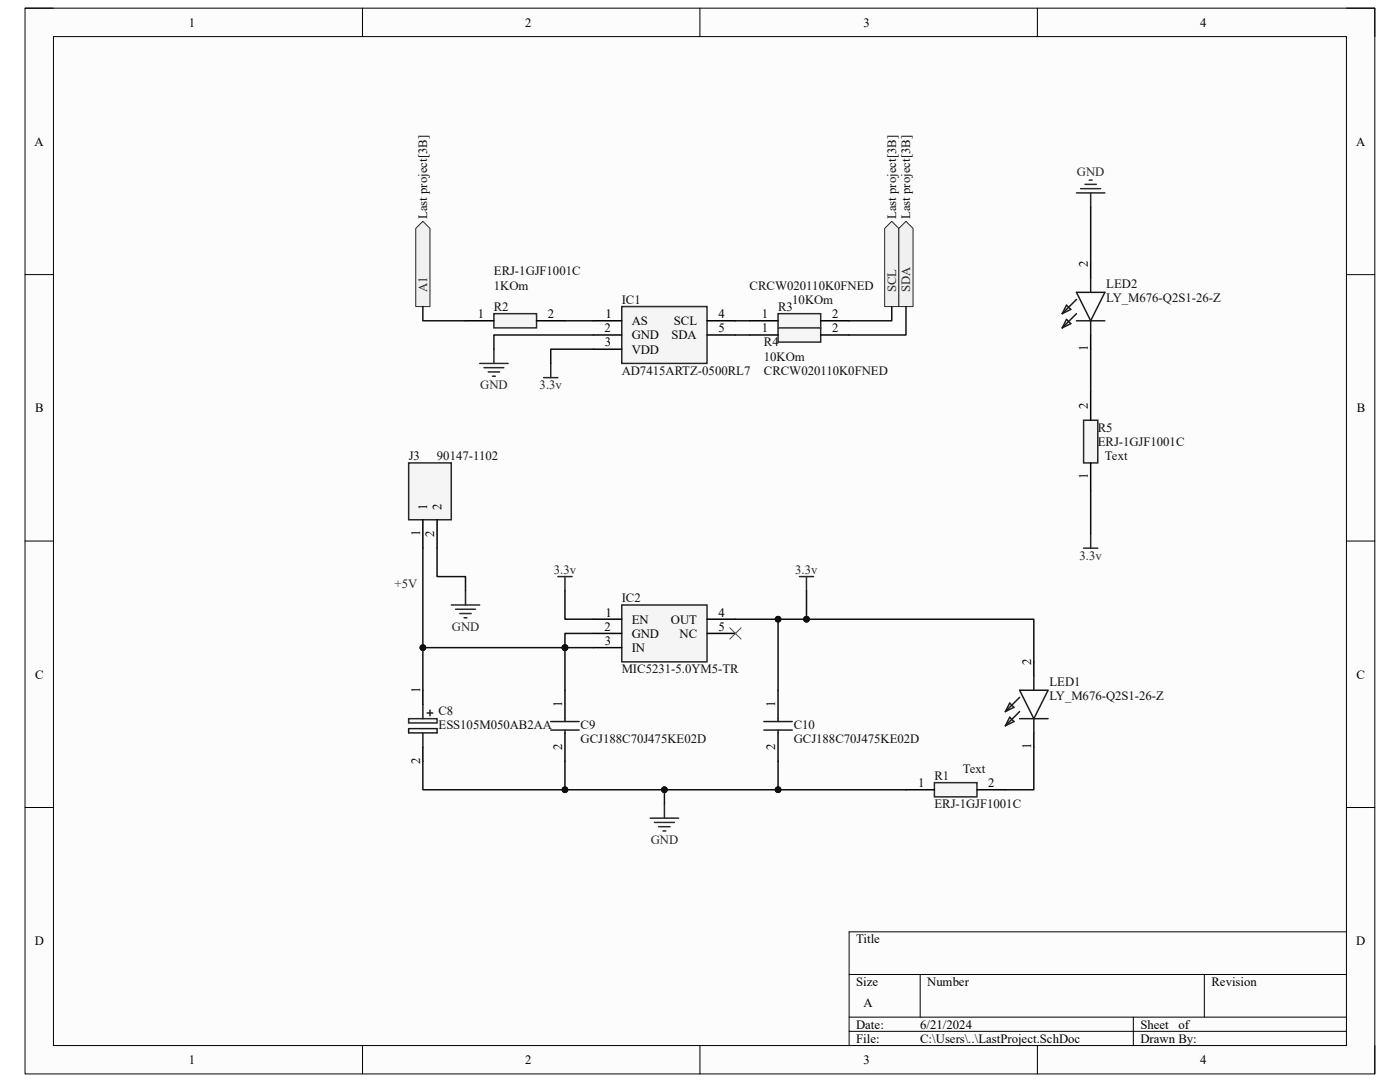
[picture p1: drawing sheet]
<svg xmlns="http://www.w3.org/2000/svg" width="279mm" height="216mm" viewBox="0 0 279 216" stroke-linecap="round" stroke-linejoin="round" font-family="sans-serif">
<path d="M5 1.6h269.4v212.7h-269.4z" fill-rule="evenodd" fill="#fcfcfc"/>
<path d="M5 1.6h269.4v212.7h-269.4z" fill="none" stroke="#000" stroke-width=".2"/>
<path d="M10.7 7.3h258v201.3h-258z" fill-rule="evenodd" fill="#fcfcfc"/>
<g fill="none" stroke="#000" stroke-width=".2">
<path d="M5 1.6h5.7M10.7 7.3h258v201.3h-258zM72.3 1.6v5.7M139.7 1.6v5.7M207 1.6v5.7M268.7 1.6h5.7v5.7M5 54.8h5.7M268.7 54.8h5.7M5 108h5.7M268.7 108h5.7M5 161.1h5.7M268.7 161.1h5.7"/>
<path d="M169.5 194.4h99.2M183.6 194.4v8.6M240.3 194.4v8.6M268.7 185.9h-99.2v22.7M72.3 208.6v5.7M139.7 208.6v5.7M169.5 203h99.2M169.5 205.8h99.2M207 208.6v5.7M226.2 203v5.6M274.4 208.6v5.7"/>
</g>
<path d="M124.1 61.2h17v11.3h-17z" fill-rule="evenodd" fill="#f5f5f5"/>
<path d="M124.1 61.2h17v11.3h-17z" fill="none" stroke="#262626" stroke-width=".3"/>
<path d="M118.4 64h5.7M118.4 66.8h5.7M118.4 69.7h5.7M141.1 64h5.7M141.1 66.8h5.7" fill="none" stroke="#000" stroke-width=".3"/>
<path d="M124.1 120.7h17v11.4h-17z" fill-rule="evenodd" fill="#f5f5f5"/>
<path d="M124.1 120.7h17v11.4h-17z" fill="none" stroke="#262626" stroke-width=".3"/>
<path d="M112.7 137.7v5.7M118.4 123.6h5.7M118.4 126.4h5.7M118.4 129.2h5.7M141.1 123.6h5.7M141.1 126.4h5.7M112.7 146.2v5.7" fill="none" stroke="#000" stroke-width=".3"/>
<path d="M109.9 144h5.7M109.9 145.7h5.7M112.7 143.4v.6M112.7 145.7v.5" fill="none" stroke="#1c1c1c" stroke-width=".3"/>
<path d="M81.6 143.4h5.6v.9h-5.6z" fill-rule="evenodd" fill="#f5f5f5"/>
<path d="M81.6 143.4h5.6v.9h-5.6zM129.8 163.3h5.6M130.6 164.1h4M131.5 165h2.2M132.3 165.8h.6M132.6 160.4v2.9" fill="none" stroke="#262626" stroke-width=".3"/>
<path d="M84.4 137.7v2.9M155.3 137.7v5.7M206.3 132.1v2.8M84.4 149.1v2.8M155.3 146.2v5.7M206.3 146.2v2.9" fill="none" stroke="#000" stroke-width=".3"/>
<g fill="none" stroke="#1c1c1c" stroke-width=".3">
<path d="M203.5 137.7h5.7l-2.9 5.7zM203.5 139.1l-2.9 2.9M206.3 134.9v2.8M81.6 145.4h5.6v.8h-5.6zM84.4 140.6v2.8M84.4 146.2v2.9M85.2 142.3h1.2M85.8 141.7v1.1M152.4 144h5.7M152.4 145.7h5.7M155.3 143.4v.6M155.3 145.7v.5"/>
<path d="M201.5 143.1l.9 .9-1.8 .8zM201.5 140.3l.9 .8-1.8 .9zM203.5 143.4h5.7M203.5 142l-2.9 2.8M206.3 143.4v2.8"/>
</g>
<path d="M186.5 156.2h8.5v2.8h-8.5z" fill-rule="evenodd" fill="#f5f5f5"/>
<path d="M111.3 115.1h2.9M112.7 115.1v2.8M159.5 115.1h2.9M161 115.1v2.8M186.5 156.2h8.5v2.8h-8.5z" fill="none" stroke="#262626" stroke-width=".3"/>
<path d="M180.8 157.6h5.7M195 157.6h5.6" fill="none" stroke="#000" stroke-width=".3"/>
<path d="M178 44.2l1.4 1.4v15.6h-2.8v-15.6z" fill-rule="evenodd" fill="#f0f0f0"/>
<path d="M178 44.2l1.4 1.4v15.6h-2.8v-15.6z" fill="none" stroke="#262626" stroke-width=".2"/>
<path d="M180.8 44.2l1.4 1.4v15.6h-2.8v-15.6z" fill-rule="evenodd" fill="#f0f0f0"/>
<path d="M180.8 44.2l1.4 1.4v15.6h-2.8v-15.6z" fill="none" stroke="#262626" stroke-width=".2"/>
<path d="M84.4 44.2l1.4 1.4v15.6h-2.8v-15.6z" fill-rule="evenodd" fill="#f0f0f0"/>
<path d="M84.4 44.2l1.4 1.4v15.6h-2.8v-15.6z" fill="none" stroke="#262626" stroke-width=".2"/>
<path d="M98.6 62.6h8.5v2.8h-8.5z" fill-rule="evenodd" fill="#f5f5f5"/>
<path d="M98.6 62.6h8.5v2.8h-8.5z" fill="none" stroke="#262626" stroke-width=".3"/>
<path d="M92.9 64h5.7M107.1 64h5.6" fill="none" stroke="#000" stroke-width=".3"/>
<path d="M155.3 62.6h8.5v2.8h-8.5z" fill-rule="evenodd" fill="#f5f5f5"/>
<path d="M155.3 62.6h8.5v2.8h-8.5z" fill="none" stroke="#262626" stroke-width=".3"/>
<path d="M149.6 64h5.7M163.8 64h5.7" fill="none" stroke="#000" stroke-width=".3"/>
<path d="M155.3 65.4h8.5v2.9h-8.5z" fill-rule="evenodd" fill="#f5f5f5"/>
<path d="M95.7 72.5h5.7M96.6 73.4h4M97.4 74.2h2.3M98.3 75.1h.6M98.6 69.7v2.8M108.5 75.4h2.8M109.9 72.5v2.9M155.3 65.4h8.5v2.9h-8.5z" fill="none" stroke="#262626" stroke-width=".3"/>
<path d="M149.6 66.8h5.7M163.8 66.8h5.7" fill="none" stroke="#000" stroke-width=".3"/>
<path d="M145.6 125.3l2.3 2.2M147.9 125.3l-2.3 2.2" fill="none" stroke="#4c4c4c" stroke-width=".2"/>
<path d="M81.6 92.4h8.5v11.3h-8.5z" fill-rule="evenodd" fill="#f5f5f5"/>
<path d="M81.6 92.4h8.5v11.3h-8.5zM92.9 117.9v2.8M90.1 120.7h5.6M90.9 121.6h4M91.8 122.4h2.2M92.6 123.3h.6" fill="none" stroke="#262626" stroke-width=".3"/>
<path d="M217.7 52.7v2.8M217.7 66.8v2.9M84.4 103.7v5.7M87.2 103.7v5.7" fill="none" stroke="#000" stroke-width=".3"/>
<path d="M214.8 58.3h5.7l-2.8 5.7zM214.8 59.8l-2.8 2.8M217.7 55.5v2.8M212.8 63.7l.9 .9-1.7 .8zM212.8 60.9l.9 .8-1.7 .9zM214.8 64h5.7M214.8 62.6l-2.8 2.8M217.7 64v2.8" fill="none" stroke="#1c1c1c" stroke-width=".3"/>
<path d="M216.2 83.9h2.9v8.5h-2.9z" fill-rule="evenodd" fill="#f5f5f5"/>
<path d="M214.8 38.5h5.7M215.7 37.6h3.9M216.5 36.8h2.3M217.4 35.9h.6M217.7 38.5v2.8M216.2 83.9h2.9v8.5h-2.9z" fill="none" stroke="#262626" stroke-width=".3"/>
<path d="M217.7 78.2v5.7M217.7 92.4v5.6" fill="none" stroke="#000" stroke-width=".3"/>
<path d="M118.4 129.2h-34v8.5" fill="none" stroke="#0e0e0e" stroke-width=".3"/>
<circle cx="112.7" cy="129.2" r=".57" fill="#0e0e0e"/>
<circle cx="112.7" cy="129.2" r=".57" fill="none" stroke="#0e0e0e" stroke-width=".2"/>
<circle cx="84.4" cy="129.2" r=".57" fill="#0e0e0e"/>
<circle cx="84.4" cy="129.2" r=".57" fill="none" stroke="#0e0e0e" stroke-width=".2"/>
<path d="M216.2 109.4h2.9M217.7 106.5v2.9" fill="none" stroke="#262626" stroke-width=".3"/>
<path d="M84.4 151.9v5.7h96.4" fill="none" stroke="#0e0e0e" stroke-width=".3"/>
<circle cx="112.7" cy="157.6" r=".57" fill="#0e0e0e"/>
<circle cx="112.7" cy="157.6" r=".57" fill="none" stroke="#0e0e0e" stroke-width=".2"/>
<circle cx="132.6" cy="157.6" r=".57" fill="#0e0e0e"/>
<circle cx="132.6" cy="157.6" r=".57" fill="none" stroke="#0e0e0e" stroke-width=".2"/>
<circle cx="155.3" cy="157.6" r=".57" fill="#0e0e0e"/>
<circle cx="155.3" cy="157.6" r=".57" fill="none" stroke="#0e0e0e" stroke-width=".2"/>
<path d="M112.7 129.2v8.5" fill="none" stroke="#0e0e0e" stroke-width=".3"/>
<circle cx="112.7" cy="129.2" r=".57" fill="#0e0e0e"/>
<circle cx="112.7" cy="129.2" r=".57" fill="none" stroke="#0e0e0e" stroke-width=".2"/>
<path d="M118.4 126.4h-5.7v2.8M206.3 149.1v8.5h-5.7" fill="none" stroke="#0e0e0e" stroke-width=".3"/>
<circle cx="112.7" cy="129.2" r=".57" fill="#0e0e0e"/>
<circle cx="112.7" cy="129.2" r=".57" fill="none" stroke="#0e0e0e" stroke-width=".2"/>
<path d="M146.8 123.6h59.5v8.5" fill="none" stroke="#0e0e0e" stroke-width=".3"/>
<circle cx="155.3" cy="123.6" r=".57" fill="#0e0e0e"/>
<circle cx="155.3" cy="123.6" r=".57" fill="none" stroke="#0e0e0e" stroke-width=".2"/>
<circle cx="161" cy="123.6" r=".57" fill="#0e0e0e"/>
<circle cx="161" cy="123.6" r=".57" fill="none" stroke="#0e0e0e" stroke-width=".2"/>
<path d="M132.6 157.6v2.8" fill="none" stroke="#0e0e0e" stroke-width=".3"/>
<circle cx="132.6" cy="157.6" r=".57" fill="#0e0e0e"/>
<circle cx="132.6" cy="157.6" r=".57" fill="none" stroke="#0e0e0e" stroke-width=".2"/>
<path d="M112.7 151.9v5.7" fill="none" stroke="#0e0e0e" stroke-width=".3"/>
<circle cx="112.7" cy="157.6" r=".57" fill="#0e0e0e"/>
<circle cx="112.7" cy="157.6" r=".57" fill="none" stroke="#0e0e0e" stroke-width=".2"/>
<path d="M155.3 151.9v5.7" fill="none" stroke="#0e0e0e" stroke-width=".3"/>
<circle cx="155.3" cy="157.6" r=".57" fill="#0e0e0e"/>
<circle cx="155.3" cy="157.6" r=".57" fill="none" stroke="#0e0e0e" stroke-width=".2"/>
<path d="M155.3 123.6v14.1" fill="none" stroke="#0e0e0e" stroke-width=".3"/>
<circle cx="155.3" cy="123.6" r=".57" fill="#0e0e0e"/>
<circle cx="155.3" cy="123.6" r=".57" fill="none" stroke="#0e0e0e" stroke-width=".2"/>
<path d="M161 117.9v5.7" fill="none" stroke="#0e0e0e" stroke-width=".3"/>
<circle cx="161" cy="123.6" r=".57" fill="#0e0e0e"/>
<circle cx="161" cy="123.6" r=".57" fill="none" stroke="#0e0e0e" stroke-width=".2"/>
<path d="M84.4 61.2v2.8h8.5M112.7 64h5.7M118.4 66.8h-19.8v2.9M118.4 69.7h-8.5v2.8M146.8 64h2.8M146.8 66.8h2.8M178 61.2v2.8h-8.5M180.8 61.2v5.6h-11.3M84.4 109.4v19.8M112.7 117.9v5.7h5.7" fill="none" stroke="#0e0e0e" stroke-width=".3"/>
<circle cx="84.4" cy="129.2" r=".57" fill="#0e0e0e"/>
<circle cx="84.4" cy="129.2" r=".57" fill="none" stroke="#0e0e0e" stroke-width=".2"/>
<path d="M217.7 41.3v11.4M217.7 69.7v8.5M217.7 98v8.5M87.2 109.4v5.7h5.7v2.8" fill="none" stroke="#0e0e0e" stroke-width=".3"/>
<g font-size="2.5">
<text x="37.7" y="5.3">1</text>
<text x="104.8" y="5.3">2</text>
<text x="172.3" y="5.3">3</text>
<text x="239.5" y="5.3">4</text>
<text x="6.9" y="29.1">A</text>
<text x="270.6" y="29.1">A</text>
<text x="217.1" y="53.2" transform="rotate(-90 217.1 53.2)">2</text>
<text x="95.3" y="63.5">1</text>
<text x="109.3" y="63.5">2</text>
<text x="120.9" y="63.5">1</text>
<text x="126.1" y="64.9">AS</text>
<text x="134.5" y="64.9">SCL</text>
<text x="143.4" y="63.5">4</text>
<text x="152.1" y="63.5">1</text>
<text x="166.1" y="63.5">2</text>
<text x="120.6" y="66.3">2</text>
<text x="120.7" y="69.1">3</text>
<text x="126.1" y="67.7">GND</text>
<text x="126.1" y="70.6">VDD</text>
<text x="134" y="67.7">SDA</text>
<text x="143.4" y="66.3">5</text>
<text x="152.1" y="66.3">1</text>
<text x="166.1" y="66.3">2</text>
<text x="217.1" y="70.1" transform="rotate(-90 217.1 70.1)">1</text>
<text x="7" y="82.3">B</text>
<text x="217.1" y="81.6" transform="rotate(-90 217.1 81.6)">2</text>
<text x="270.8" y="82.3">B</text>
<text x="217.1" y="95.6" transform="rotate(-90 217.1 95.6)">1</text>
<text x="85.3" y="101.7" transform="rotate(-90 85.3 101.7)">1</text>
<text x="88.1" y="101.7" transform="rotate(-90 88.1 101.7)">2</text>
<text x="83.8" y="106.9" transform="rotate(-90 83.8 106.9)">1</text>
<text x="86.7" y="107.1" transform="rotate(-90 86.7 107.1)">2</text>
<text x="120.6" y="125.9">2</text>
<text x="120.9" y="123">1</text>
<text x="126.1" y="124.4">EN</text>
<text x="133.9" y="124.4">OUT</text>
<text x="143.4" y="123">4</text>
<text x="143.4" y="125.9">5</text>
<text x="120.7" y="128.7">3</text>
<text x="126.1" y="127.3">GND</text>
<text x="126.1" y="130.1">IN</text>
<text x="135.6" y="127.3">NC</text>
<text x="7" y="135.4">C</text>
<text x="205.8" y="132.6" transform="rotate(-90 205.8 132.6)">2</text>
<text x="270.7" y="135.4">C</text>
<text x="83.8" y="138.3" transform="rotate(-90 83.8 138.3)">1</text>
<text x="112.2" y="141.1" transform="rotate(-90 112.2 141.1)">1</text>
<text x="154.7" y="141.1" transform="rotate(-90 154.7 141.1)">1</text>
<text x="112.2" y="149.7" transform="rotate(-90 112.2 149.7)">2</text>
<text x="154.7" y="149.7" transform="rotate(-90 154.7 149.7)">2</text>
<text x="205.8" y="149.5" transform="rotate(-90 205.8 149.5)">1</text>
<text x="83.8" y="152.5" transform="rotate(-90 83.8 152.5)">2</text>
<text x="183.2" y="157">1</text>
<text x="197.2" y="157">2</text>
<text x="6.9" y="188.6">D</text>
<text x="170.9" y="188.2">Title</text>
<text x="270.7" y="188.6">D</text>
<text x="170.9" y="196.7">Size</text>
<text x="185" y="196.7">Number</text>
<text x="241.8" y="196.7">Revision</text>
<text x="172.3" y="201">A</text>
<text x="170.9" y="205.2">Date:</text>
<text x="170.9" y="208.1">File:</text>
<text x="183.6" y="205.2">6/21/2024</text>
<text x="183.7" y="208.1">C:\Users\..\LastProject.SchDoc</text>
<text x="227.6" y="205.2">Sheet</text>
<text x="227.6" y="208.1">Drawn By:</text>
<text x="235.2" y="205.2">of</text>
<text x="37.7" y="212.3">1</text>
<text x="104.8" y="212.3">2</text>
<text x="172.3" y="212.3">3</text>
<text x="239.5" y="212.3">4</text>
</g>
<g font-size="2.5" fill="#262626">
<text x="214.9" y="35.1">GND</text>
<text x="85.3" y="58.3" transform="rotate(-90 85.3 58.3)">A1</text>
<text x="178.8" y="58.3" transform="rotate(-90 178.8 58.3)">SCL</text>
<text x="181.7" y="58.3" transform="rotate(-90 181.7 58.3)">SDA</text>
<text x="95.8" y="77.6">GND</text>
<text x="107.7" y="77.6">3.3v</text>
<text x="215.4" y="111.7">3.3v</text>
<text x="78.7" y="117.3">+5V</text>
<text x="110.5" y="114.5">3.3v</text>
<text x="158.7" y="114.5">3.3v</text>
<text x="90.2" y="125.9">GND</text>
<text x="129.9" y="168.4">GND</text>
</g>
<g font-size="2.5" fill="#0e0e0e">
<text x="85.3" y="43.6" transform="rotate(-90 85.3 43.6)">Last project[3B]</text>
<text x="178.8" y="43.6" transform="rotate(-90 178.8 43.6)">Last project[3B]</text>
<text x="181.7" y="43.6" transform="rotate(-90 181.7 43.6)">Last project[3B]</text>
<text x="98.6" y="54.9">ERJ-1GJF1001C</text>
<text x="98.6" y="57.8">1KOm</text>
<text x="149.6" y="57.8">CRCW020110K0FNED</text>
<text x="220.8" y="57.5">LED2</text>
<text x="98.6" y="62.1">R2</text>
<text x="124.1" y="60.6">IC1</text>
<text x="155.3" y="62.1">R3</text>
<text x="158.1" y="60.6">10KOm</text>
<text x="220.8" y="60.3">LY_M676-Q2S1-26-Z</text>
<text x="152.4" y="69.1">R4</text>
<text x="152.4" y="72">10KOm</text>
<text x="124.1" y="74.8">AD7415ARTZ-0500RL7</text>
<text x="152.4" y="74.8">CRCW020110K0FNED</text>
<text x="219.1" y="86.1">R5</text>
<text x="219.1" y="89">ERJ-1GJF1001C</text>
<text x="81.6" y="91.8">J3</text>
<text x="87.2" y="91.8">90147-1102</text>
<text x="220.5" y="91.8">Text</text>
<text x="124.1" y="120.2">IC2</text>
<text x="124.1" y="134.4">MIC5231-5.0YM5-TR</text>
<text x="209.4" y="136.9">LED1</text>
<text x="87.5" y="142.6">C8</text>
<text x="209.4" y="139.7">LY_M676-Q2S1-26-Z</text>
<text x="87.5" y="145.4">ESS105M050AB2AA</text>
<text x="115.9" y="145.4">C9</text>
<text x="115.9" y="148.3">GCJ188C70J475KE02D</text>
<text x="158.4" y="145.4">C10</text>
<text x="158.4" y="148.3">GCJ188C70J475KE02D</text>
<text x="186.5" y="155.6">R1</text>
<text x="192.2" y="154.2">Text</text>
<text x="186.5" y="161.3">ERJ-1GJF1001C</text>
</g>
</svg>
